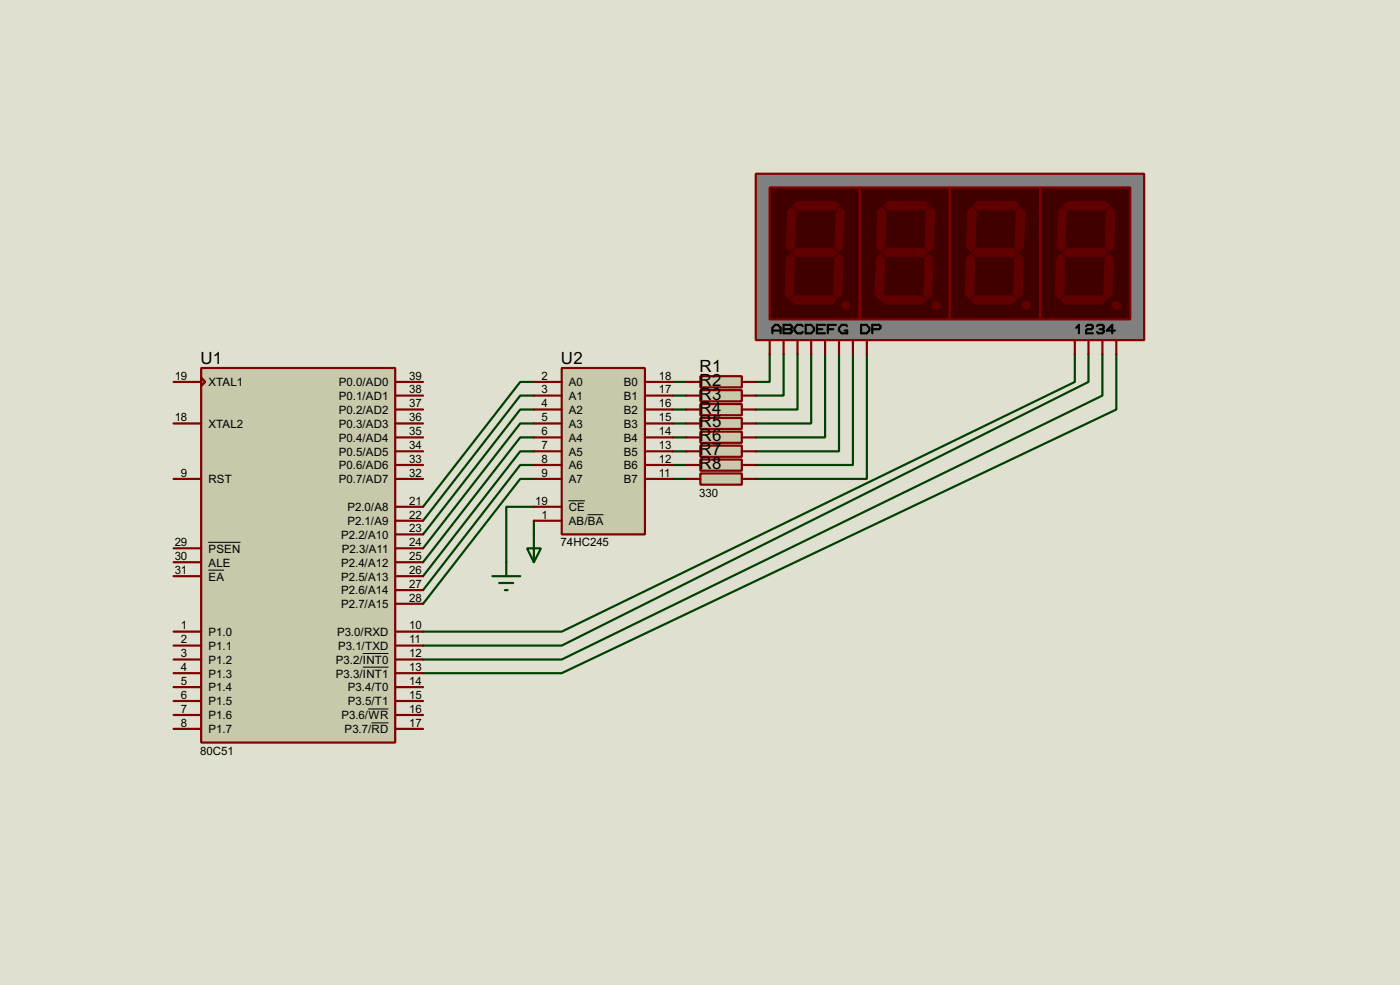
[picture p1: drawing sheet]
<svg xmlns="http://www.w3.org/2000/svg" width="256mm" height="180mm" viewBox="0 0 256 180" stroke-linecap="round" stroke-linejoin="round" font-family="sans-serif">
<path d="M0 0h256.5v180.3h-256.5z" fill="#e0e0d0"/>
<g fill="none" stroke="#004000" stroke-width=".4">
<path d="M97.8 69.9h-2.5l-17.8 22.9M97.8 72.4h-2.5l-17.8 22.9M97.8 75h-2.5l-17.8 22.8M97.8 77.5h-2.5l-17.8 22.9M123.2 69.9h2.6M123.2 72.4h2.6M123.2 75h2.6M123.2 77.5h2.6M141 64.8v5.1h-2.5M143.6 64.8v7.6h-5.1M146.1 64.8v10.2h-7.6M148.6 64.8v12.7h-10.1"/>
<path d="M151.2 64.8v15.3h-12.7M153.7 64.8v17.8h-15.2M156.3 64.8v20.3h-17.8M158.8 64.8v22.9h-20.3M196.9 64.8v5.1l-94 45.7h-25.4M199.4 64.8v5.1l-96.5 48.3h-25.4M202 64.8v7.6l-99.1 48.3h-25.4M204.5 64.8v10.2l-101.6 48.2h-25.4M97.8 92.8h-5v10.1M97.8 80.1h-2.5l-17.8 22.8M97.8 82.6h-2.5l-17.8 22.9M97.8 85.1h-2.5l-17.8 22.9"/>
<path d="M97.8 87.7h-2.5l-17.8 22.8M97.8 95.3v2.5M123.2 80.1h2.6M123.2 82.6h2.6M123.2 85.1h2.6M123.2 87.7h2.6"/>
</g>
<path d="M36.9 67.4h35.5v68.5h-35.5z" fill="#c8c8aa" stroke="#800000" stroke-width=".4"/>
<g fill="none" stroke="#800000" stroke-width=".4">
<path d="M31.8 77.5h5.1M31.8 69.9h5.1M36.9 69.1l.7 .8-.7 .8zM72.4 77.5h5.1M72.4 69.9h5.1M72.4 72.4h5.1M72.4 75h5.1M31.8 87.7h5.1M72.4 87.7h5.1M72.4 80.1h5.1M72.4 82.6h5.1M72.4 85.1h5.1"/>
<path d="M72.4 92.8h5.1M72.4 95.3h5.1M72.4 97.8h5.1M31.8 102.9h5.1M31.8 105.5h5.1M31.8 100.4h5.1M31.8 115.6h5.1M31.8 118.2h5.1M72.4 102.9h5.1M72.4 105.5h5.1M72.4 100.4h5.1M72.4 110.5h5.1"/>
<path d="M72.4 108h5.1M72.4 115.6h5.1M72.4 118.2h5.1M31.8 120.7h5.1M31.8 123.2h5.1M31.8 125.8h5.1M31.8 128.3h5.1M31.8 130.9h5.1M31.8 133.4h5.1M72.4 120.7h5.1M72.4 123.2h5.1M72.4 125.8h5.1"/>
<path d="M72.4 128.3h5.1M72.4 130.9h5.1M72.4 133.4h5.1"/>
</g>
<path d="M38.2 99.3h5.9M38.2 104.4h2.9M66.5 119.6h4.7M66.5 122.1h4.7M67.5 129.8h3.7M68.1 132.3h3.1" fill="none" stroke="#000" stroke-width=".18"/>
<path d="M102.9 67.4h15.3v30.4h-15.3z" fill="#c8c8aa" stroke="#800000" stroke-width=".4"/>
<g fill="none" stroke="#800000" stroke-width=".4">
<path d="M97.8 69.9h5.1M97.8 72.4h5.1M97.8 75h5.1M97.8 77.5h5.1M118.2 69.9h5M118.2 72.4h5M118.2 75h5M118.2 77.5h5M97.8 80.1h5.1M97.8 82.6h5.1M97.8 85.1h5.1M97.8 87.7h5.1"/>
<path d="M97.8 92.8h5.1M97.8 95.3h5.1M118.2 80.1h5M118.2 82.6h5M118.2 85.1h5M118.2 87.7h5"/>
</g>
<path d="M104.2 91.7h3M107.7 94.2h2.9" fill="none" stroke="#000" stroke-width=".18"/>
<path d="M128.3 68.9h7.6v2h-7.6z" fill="#c8c8aa" stroke="#800000" stroke-width=".4"/>
<path d="M125.8 69.9h2.5M135.9 69.9h2.6" fill="none" stroke="#800000" stroke-width=".4"/>
<path d="M128.3 71.4h7.6v2.1h-7.6z" fill="#c8c8aa" stroke="#800000" stroke-width=".4"/>
<path d="M125.8 72.4h2.5M135.9 72.4h2.6" fill="none" stroke="#800000" stroke-width=".4"/>
<path d="M128.3 74h7.6v2h-7.6z" fill="#c8c8aa" stroke="#800000" stroke-width=".4"/>
<path d="M125.8 75h2.5M135.9 75h2.6" fill="none" stroke="#800000" stroke-width=".4"/>
<path d="M128.3 76.5h7.6v2h-7.6z" fill="#c8c8aa" stroke="#800000" stroke-width=".4"/>
<path d="M125.8 77.5h2.5M135.9 77.5h2.6" fill="none" stroke="#800000" stroke-width=".4"/>
<path d="M128.3 79h7.6v2.1h-7.6z" fill="#c8c8aa" stroke="#800000" stroke-width=".4"/>
<path d="M125.8 80.1h2.5M135.9 80.1h2.6" fill="none" stroke="#800000" stroke-width=".4"/>
<path d="M128.3 81.6h7.6v2h-7.6z" fill="#c8c8aa" stroke="#800000" stroke-width=".4"/>
<path d="M125.8 82.6h2.5M135.9 82.6h2.6" fill="none" stroke="#800000" stroke-width=".4"/>
<path d="M128.3 84.1h7.6v2.1h-7.6z" fill="#c8c8aa" stroke="#800000" stroke-width=".4"/>
<path d="M125.8 85.1h2.5M135.9 85.1h2.6" fill="none" stroke="#800000" stroke-width=".4"/>
<path d="M128.3 86.7h7.6v2h-7.6z" fill="#c8c8aa" stroke="#800000" stroke-width=".4"/>
<path d="M125.8 87.7h2.5M135.9 87.7h2.6" fill="none" stroke="#800000" stroke-width=".4"/>
<path d="M97.8 97.8v5.1M90.2 105.5h5.1M91.5 106.7h2.5M92.5 108h.5M92.8 102.9v2.6M96.6 100.4h2.5l-1.3 2.5z" fill="none" stroke="#004000" stroke-width=".4"/>
<path d="M138.5 31.8h71.1v30.5h-71.1z" fill="#808080" stroke="#800000" stroke-width=".4"/>
<path d="M141 34.3h16.5v24.2h-16.5z" fill="#400000" stroke="#800000" stroke-width=".4"/>
<g fill="#600000" stroke="#600000" stroke-width=".18">
<path d="M145.3 37.6l.8-.7h6.9l.7 .7-.7 .8h-6.9z" fill-rule="evenodd"/>
<path d="M153.2 38.7l.8-.8 .7 .8-.2 6.6-.8 .7-.7-.7z" fill-rule="evenodd"/>
<path d="M145.1 46.3l.8-.8h6.8l.8 .8-.8 .7h-6.8z" fill-rule="evenodd"/>
<path d="M144.3 38.7l.8-.8 .8 .8-.3 6.6-.8 .7-.7-.7z" fill-rule="evenodd"/>
<path d="M153 47.3l.7-.8 .8 .8-.3 6.6-.7 .8-.8-.8z" fill-rule="evenodd"/>
<path d="M144.8 54.9l.8-.7h6.9l.7 .7-.7 .8h-6.9z" fill-rule="evenodd"/>
<path d="M144.1 47.3l.7-.8 .8 .8-.3 6.6-.7 .8-.8-.8z" fill-rule="evenodd"/>
</g>
<path d="M157.5 34.3h16.5v24.2h-16.5z" fill="#400000" stroke="#800000" stroke-width=".4"/>
<g fill="#600000" stroke="#600000" stroke-width=".18">
<path d="M161.9 37.6l.7-.7h6.9l.7 .7-.7 .8h-6.9z" fill-rule="evenodd"/>
<path d="M169.7 38.7l.8-.8 .8 .8-.3 6.6-.8 .7-.7-.7z" fill-rule="evenodd"/>
<path d="M161.6 46.3l.8-.8h6.8l.8 .8-.8 .7h-6.8z" fill-rule="evenodd"/>
<path d="M160.8 38.7l.8-.8 .8 .8-.3 6.6-.8 .7-.7-.7z" fill-rule="evenodd"/>
<path d="M170.2 46.5l.8 .8-.3 6.6-.7 .8-.8-.8 .3-6.6z" fill-rule="evenodd"/>
<path d="M161.3 54.9l.8-.7h6.9l.7 .7-.7 .8h-6.9z" fill-rule="evenodd"/>
<path d="M161.3 46.5l.8 .8-.2 6.6-.8 .8-.8-.8 .3-6.6z" fill-rule="evenodd"/>
<circle cx="154.9" cy="55.9" r=".75"/>
<circle cx="171.5" cy="55.9" r=".75"/>
</g>
<path d="M174 34.3h16.6v24.2h-16.6z" fill="#400000" stroke="#800000" stroke-width=".4"/>
<g fill="#600000" stroke="#600000" stroke-width=".18">
<path d="M178.4 37.6l.7-.7h6.9l.7 .7-.7 .8h-6.9z" fill-rule="evenodd"/>
<path d="M186.2 38.7l.8-.8 .8 .8-.3 6.6-.8 .7-.7-.7z" fill-rule="evenodd"/>
<path d="M178.1 46.3l.8-.8h6.8l.8 .8-.8 .7h-6.8z" fill-rule="evenodd"/>
<path d="M177.3 38.7l.8-.8 .8 .8-.3 6.6-.7 .7-.8-.7z" fill-rule="evenodd"/>
<path d="M186 47.3l.7-.8 .8 .8-.2 6.6-.8 .8-.8-.8z" fill-rule="evenodd"/>
<path d="M178.6 54.2h6.9l.7 .7-.7 .8h-6.9l-.7-.8z" fill-rule="evenodd"/>
<path d="M177.1 47.3l.8-.8 .7 .8-.2 6.6-.8 .8-.8-.8z" fill-rule="evenodd"/>
<circle cx="188" cy="55.9" r=".75"/>
</g>
<path d="M190.6 34.3h16.5v24.2h-16.5z" fill="#400000" stroke="#800000" stroke-width=".4"/>
<g fill="#600000" stroke="#600000" stroke-width=".18">
<path d="M194.9 37.6l.7-.7h6.9l.8 .7-.8 .8h-6.9z" fill-rule="evenodd"/>
<path d="M202.7 38.7l.8-.8 .8 .8-.3 6.6-.7 .7-.8-.7z" fill-rule="evenodd"/>
<path d="M194.6 46.3l.8-.8h6.8l.8 .8-.8 .7h-6.8z" fill-rule="evenodd"/>
<path d="M193.9 38.7l.7-.8 .8 .8-.3 6.6-.7 .7-.8-.7z" fill-rule="evenodd"/>
<path d="M202.5 47.3l.8-.8 .7 .8-.2 6.6-.8 .8-.8-.8z" fill-rule="evenodd"/>
<path d="M194.4 54.9l.7-.7h6.9l.7 .7-.7 .8h-6.9z" fill-rule="evenodd"/>
<path d="M194.4 46.5l.7 .8-.2 6.6-.8 .8-.8-.8 .3-6.6z" fill-rule="evenodd"/>
<circle cx="204.5" cy="55.9" r=".75"/>
</g>
<g fill="none" stroke="#000" stroke-width=".4">
<path d="M143.6 59.5h1.2l.3 .2v.3l-.3 .3 .3 .2v.3l-.3 .2h-1.2zM147.1 59.7l-.3-.2h-.7l-.5 .5v.5l.5 .5h.7l.3-.2M147.6 59.5h1l.5 .5v.5l-.5 .5h-1zM151.2 59.5h-1.5v1.5h1.5M153.2 59.5h-1.5v1.5M155.2 59.7l-.2-.2h-.8l-.5 .5v.5l.5 .5h1v-.5h-.5M157.8 59.5h1l.5 .5v.5l-.5 .5h-1zM199 59.7l.2-.2h.8l.2 .2v.3l-.2 .3h-.8l-.2 .2v.5h1.2M201 59.7l.2-.2h.8l.2 .2v.3l-.2 .3M141.5 61v-1l.5-.5h.5l.5 .5v1M141.5 60.5h1.5M143.6 60.3h1.2"/>
<path d="M149.7 60.3h1M151.7 60.3h1M159.8 60.3h1.3l.2-.3v-.3l-.2-.2h-1.3v1.5M197.2 60l.5-.5v1.5M201.5 60.3h.5M202 60.3l.2 .2v.3l-.2 .2h-.8l-.2-.2M204.3 60.5h-1.5l1-1v1.5"/>
</g>
<path d="M141 62.3v2.5M143.6 62.3v2.5M146.1 62.3v2.5M148.6 62.3v2.5M151.2 62.3v2.5M153.7 62.3v2.5M156.3 62.3v2.5M158.8 62.3v2.5M196.9 62.3v2.5M199.4 62.3v2.5M202 62.3v2.5M204.5 62.3v2.5" fill="none" stroke="#800000" stroke-width=".4"/>
<g font-size="3.5">
<text x="36.7" y="66.6">U1</text>
<text x="102.8" y="66.6">U2</text>
<text x="128.2" y="68.1">R1</text>
<text x="128.2" y="70.6">R2</text>
<text x="128.2" y="73.2">R3</text>
<text x="128.2" y="75.7">R4</text>
<text x="128.2" y="78.2">R5</text>
<text x="128.2" y="80.8">R6</text>
<text x="128.2" y="83.3">R7</text>
<text x="128.2" y="85.9">R8</text>
</g>
<g font-size="2.4">
<text x="32" y="69.5">19</text>
<text x="38.2" y="70.7">XTAL1</text>
<text x="62.1" y="70.7">P0.0/AD0</text>
<text x="75" y="69.5">39</text>
<text x="75" y="72">38</text>
<text x="99.2" y="69.5">2</text>
<text x="99.2" y="72">3</text>
<text x="104.2" y="70.7">A0</text>
<text x="114.3" y="70.7">B0</text>
<text x="120.7" y="69.5">18</text>
<text x="120.7" y="72">17</text>
<text x="32" y="77.1">18</text>
<text x="62.1" y="73.2">P0.1/AD1</text>
<text x="62.1" y="75.8">P0.2/AD2</text>
<text x="75" y="74.6">37</text>
<text x="75" y="77.1">36</text>
<text x="99.2" y="74.6">4</text>
<text x="99.2" y="77.1">5</text>
<text x="104.2" y="73.2">A1</text>
<text x="104.2" y="75.8">A2</text>
<text x="114.3" y="73.2">B1</text>
<text x="114.3" y="75.8">B2</text>
<text x="120.7" y="74.6">16</text>
<text x="120.7" y="77.1">15</text>
<text x="128.1" y="73.1">330</text>
<text x="128.1" y="75.7">330</text>
<text x="38.2" y="78.3">XTAL2</text>
<text x="62.1" y="78.3">P0.3/AD3</text>
<text x="62.1" y="80.8">P0.4/AD4</text>
<text x="62.1" y="83.4">P0.5/AD5</text>
<text x="75" y="79.7">35</text>
<text x="75" y="82.2">34</text>
<text x="99.2" y="79.7">6</text>
<text x="99.2" y="82.2">7</text>
<text x="104.2" y="78.3">A3</text>
<text x="104.2" y="80.8">A4</text>
<text x="104.2" y="83.4">A5</text>
<text x="114.3" y="78.3">B3</text>
<text x="114.3" y="80.8">B4</text>
<text x="114.3" y="83.4">B5</text>
<text x="120.7" y="79.7">14</text>
<text x="120.7" y="82.2">13</text>
<text x="128.1" y="78.2">330</text>
<text x="128.1" y="80.7">330</text>
<text x="128.1" y="83.3">330</text>
<text x="33.2" y="87.3">9</text>
<text x="38.2" y="88.5">RST</text>
<text x="62.1" y="85.9">P0.6/AD6</text>
<text x="62.1" y="88.5">P0.7/AD7</text>
<text x="75" y="84.7">33</text>
<text x="75" y="87.3">32</text>
<text x="99.2" y="84.7">8</text>
<text x="99.2" y="87.3">9</text>
<text x="104.2" y="85.9">A6</text>
<text x="104.2" y="88.5">A7</text>
<text x="114.3" y="85.9">B6</text>
<text x="114.3" y="88.5">B7</text>
<text x="120.7" y="84.7">12</text>
<text x="120.7" y="87.3">11</text>
<text x="128.1" y="85.8">330</text>
<text x="128.1" y="88.4">330</text>
<text x="63.6" y="93.6">P2.0/A8</text>
<text x="75" y="92.4">21</text>
<text x="75" y="94.9">22</text>
<text x="98.1" y="92.4">19</text>
<text x="99.2" y="94.9">1</text>
<text x="104.2" y="93.6">CE</text>
<text x="128.1" y="90.9">330</text>
<text x="32" y="100">29</text>
<text x="38.2" y="101.2">PSEN</text>
<text x="62.5" y="98.6">P2.2/A10</text>
<text x="62.6" y="101.2">P2.3/A11</text>
<text x="63.6" y="96.1">P2.1/A9</text>
<text x="75" y="97.4">23</text>
<text x="75" y="100">24</text>
<text x="102.7" y="100">74HC245</text>
<text x="104.2" y="96.1">AB/BA</text>
<text x="32" y="102.5">30</text>
<text x="32" y="105.1">31</text>
<text x="38.2" y="103.7">ALE</text>
<text x="38.2" y="106.3">EA</text>
<text x="62.5" y="103.7">P2.4/A12</text>
<text x="62.5" y="106.3">P2.5/A13</text>
<text x="75" y="102.5">25</text>
<text x="75" y="105.1">26</text>
<text x="75" y="107.6">27</text>
<text x="62.5" y="111.3">P2.7/A15</text>
<text x="62.5" y="108.8">P2.6/A14</text>
<text x="75" y="110.1">28</text>
<text x="33.2" y="115.2">1</text>
<text x="33.2" y="117.8">2</text>
<text x="38.2" y="116.4">P1.0</text>
<text x="38.2" y="119">P1.1</text>
<text x="61.7" y="116.4">P3.0/RXD</text>
<text x="61.9" y="119">P3.1/TXD</text>
<text x="75" y="115.2">10</text>
<text x="75" y="117.8">11</text>
<text x="33.2" y="120.3">3</text>
<text x="33.2" y="122.8">4</text>
<text x="33.2" y="125.4">5</text>
<text x="38.2" y="121.5">P1.2</text>
<text x="38.2" y="124">P1.3</text>
<text x="61.5" y="121.5">P3.2/INT0</text>
<text x="61.5" y="124">P3.3/INT1</text>
<text x="75" y="120.3">12</text>
<text x="75" y="122.8">13</text>
<text x="75" y="125.4">14</text>
<text x="33.2" y="127.9">6</text>
<text x="33.2" y="130.5">7</text>
<text x="38.2" y="126.6">P1.4</text>
<text x="38.2" y="129.1">P1.5</text>
<text x="38.2" y="131.7">P1.6</text>
<text x="62.5" y="131.7">P3.6/WR</text>
<text x="63.7" y="126.6">P3.4/T0</text>
<text x="63.7" y="129.1">P3.5/T1</text>
<text x="75" y="130.5">16</text>
<text x="75" y="127.9">15</text>
<text x="33.2" y="133">8</text>
<text x="38.2" y="134.2">P1.7</text>
<text x="63.1" y="134.2">P3.7/RD</text>
<text x="75" y="133">17</text>
<text x="36.7" y="138.1">80C51</text>
</g>
</svg>
